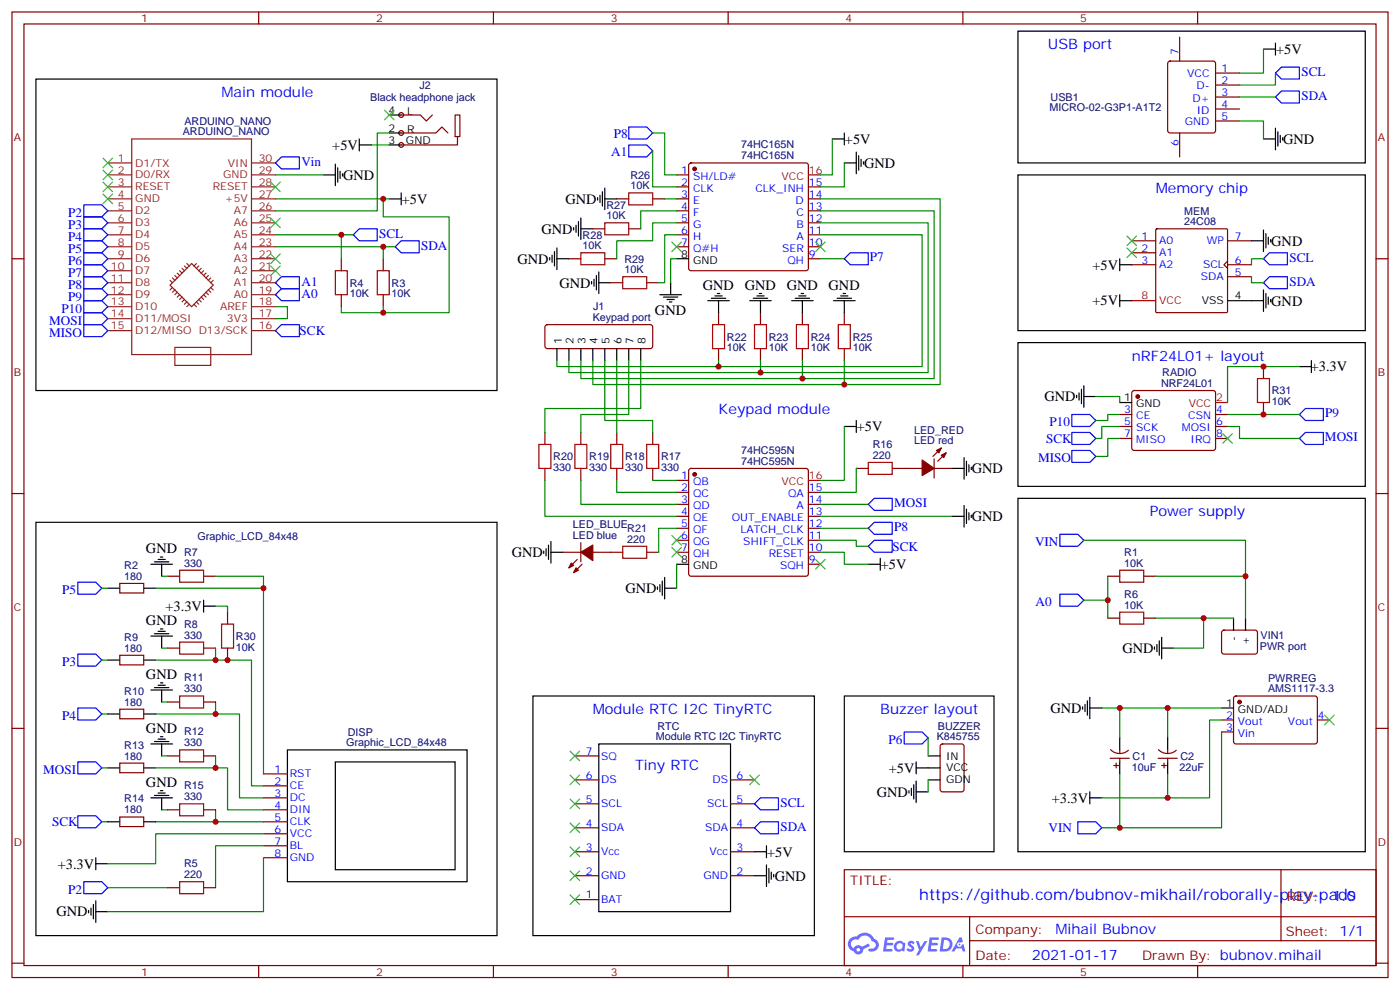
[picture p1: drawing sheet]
<svg xmlns="http://www.w3.org/2000/svg" width="412mm" height="292mm" viewBox="0 0 412 292" stroke-linecap="round" stroke-linejoin="round" font-family="sans-serif">
<g fill="none" stroke="#870000" stroke-width=".35">
<path d="M3.5 3.5h405.4v284.4h-405.4zM7.1 7.1h398.2v277.2h-398.2zM76.2 3.5v3.6M145.3 3.5v3.6M214.5 3.5v3.6M283.6 3.5v3.6M352.8 3.5v3.6M3.5 76.2h3.6M405.3 76.2h3.6M3.5 145.3h3.6M405.3 145.3h3.6M3.5 214.5h3.6"/>
<path d="M405.3 214.5h3.6M248.7 256.1h156.6v28.2h-156.6zM377.3 256.1v20.9M248.7 270h156.5M285.6 277h119.6M285.6 270v14.1M3.5 283.6h3.6M76.2 284.3v3.6M145.3 284.3v3.6M214.5 284.3v3.6M283.6 284.3v3.6M352.8 284.3v3.6"/>
<path d="M405.3 283.6h3.6"/>
</g>
<g fill="#5487ff">
<path d="M267.7 277.3a1.22 1.22 0 0 1 1.7 .3l-.4 .5a.47 .47 0 0 0-.3-.4 .47 .47 0 0 0-.5 .2l.1 .3a1.14 1.14 0 0 1 .8 1.7 1.14 1.14 0 0 1-1.9 0l-.2-.2 .5-.5 .7 .4a.29 .29 0 0 0 .3-.3 .29 .29 0 0 0-.2-.3 1.04 1.04 0 0 1-.6-1.7z"/>
<path d="M260.7 276h2.4l.3 .2-.2 .5-1.8 .1-.1 .8h1.5l.3 .4-.3 .4h-1.6l-.2 1.1h1.7l.2 .3-.2 .3-2.6 .1z"/>
<path d="M273.8 276h2.4l.3 .2-.1 .5-1.8 .1-.2 .8h1.6l.3 .4-.4 .4h-1.6l-.1 1.1h1.7l.2 .3-.2 .3-2.6 .1z"/>
<path d="M282.6 276.1h.7l.3 1.2-.6 .3a.69 .69 0 0 0-1 .3 .69 .69 0 0 0 .4 1 .69 .69 0 0 0 .9-.7l.5-.2 .6 2.2h-.8l-.2-.9h-1.8l-.5 .9h-.8z"/>
<path d="M269.8 277.1h.8l.6 1.8 1.1-1.8h.9l-2.6 4.2h-.8l.9-1.5z"/>
<path d="M277.4 276.1l-.6 4.1h1.3a2.11 2.11 0 0 0 2.5-2.1 2.11 2.11 0 0 0-2.5-2zM278.1 276.8a1.39 1.39 0 0 1 1.7 1.4 1.39 1.39 0 0 1-1.8 1.3h-.3z"/>
<path d="M263.7 277.7a1.54 1.54 0 0 0-.1 2.1 1.54 1.54 0 0 0 2.2 .2l.6 .2 .3-2.3-.2-.2-.4-.1a1.49 1.49 0 0 0-2.4 .1zM264 278.7a.94 .94 0 0 1 1.8 0 .94 .94 0 0 1-1.8 0z"/>
<path d="M250.4 276.4a2.18 2.18 0 0 0 1.1 3.7 1.44 1.44 0 0 0 1.6 1 1.44 1.44 0 0 0 1.2-1.5l2-1-.5-.8-1.9 1a1.47 1.47 0 0 0-2.4 .4 1.39 1.39 0 0 1-.7-1.9 1.39 1.39 0 0 1 2-.5 2.12 2.12 0 0 1 2.2-1.3 2.12 2.12 0 0 1 1.9 1.7 1.14 1.14 0 0 1 1.1 1.4 1.14 1.14 0 0 1-1.7 .8 .43 .43 0 0 0-.5 .3 .43 .43 0 0 0 .4 .5 1.98 1.98 0 0 0 2.5-1.2 1.98 1.98 0 0 0-1.2-2.5 3.1 3.1 0 0 0-5.3-.7l-.9 .1zM252.3 279.7a.55 .55 0 0 1 1.1 0 .55 .55 0 0 1-1.1 0z"/>
<circle cx="282.6" cy="278.1" r=".26"/>
</g>
<g fill="none" stroke="#8c2424" stroke-width=".35">
<path d="M31.7 58.6h7.1M31.7 55h7.1M31.7 51.5h7.1M31.7 48h7.1M38.8 40.9h35.3v63.5h-35.3zM74.1 58.6h7M74.1 55h7M74.1 51.5h7M74.1 48h7M31.7 79.7h7.1M31.7 76.2h7.1M31.7 72.7h7.1"/>
<path d="M31.7 69.1h7.1M31.7 65.6h7.1M31.7 62.1h7.1M52.9 79.7l.7 .7M53.6 79l.7 .7M54.3 78.3l.7 .7M55 77.6l.7 .7M57.9 77.6l-.8 .7M58.6 78.3l-.7 .7M59.3 79l-.7 .7M60 79.7l-.7 .7M74.1 79.7h7"/>
<path d="M74.1 76.2h7M74.1 72.7h7M74.1 69.1h7M74.1 65.6h7M74.1 62.1h7M31.7 93.8h7.1M31.7 90.3h7.1M31.7 86.8h7.1M31.7 83.3h7.1M31.7 97.4h7.1M50.1 84l6.3-6.4 6.4 6.4-6.4 6.3zM50.1 82.5l.7 .8"/>
<path d="M50.8 81.8l.7 .7M50.8 84.7l-.7 .7M51.5 85.4l-.7 .7M51.5 81.1l.7 .7M52.2 80.4l.7 .7M52.2 86.1l-.7 .7M52.9 86.8l-.7 .7M53.6 87.5l-.7 .7M54.3 88.2l-.7 .7M55 88.9l-.7 .7M55.7 89.6l-.7 .7M57.1 89.6l.8 .7"/>
<path d="M57.9 88.9l.7 .7M58.6 88.2l.7 .7M59.3 87.5l.7 .7M60 86.8l.7 .7M60.7 86.1l.7 .7M60.7 80.4l-.7 .7M61.4 85.4l.7 .7M61.4 81.1l-.7 .7M62.1 84.7l.7 .7M62.1 81.8l-.7 .7M62.8 82.5l-.7 .8M74.1 93.8h7"/>
<path d="M74.1 90.3h7M74.1 86.8h7M74.1 83.3h7M74.1 97.4h7M51.5 102.3h10.6v5.3h-10.6z"/>
</g>
<g fill="none" stroke="#870000" stroke-width=".35">
<path d="M344.2 18.2l.5-.2h12.7l.6 .4 .1 20.1-.5 .6-12.9 .1-.7-.5v-20zM347.5 10.9v7.1M347.5 39.2v7M358.1 35.6h7M358.1 21.5h7M358.1 25h7M358.1 28.6h7M358.1 32.1h7M181.7 58.6h3.5M192.3 58.6h3.5M199.3 51.5h3.5M199.3 55h3.5"/>
<path d="M199.3 58.6h3.5M203.1 48.2l.5-.2h33.8l.5 .2 .2 .5v30.3l-.2 .5-.5 .2h-33.8l-.5-.2-.3-.5v-30.3zM238.1 55h3.6M238.1 58.6h3.6M100.5 76.2v3.5M112.9 76.2v3.5M167.6 76.2h3.5M174.6 67.4h3.6M178.2 76.2h3.5M185.2 67.4h3.5M199.3 62.1h3.5M199.3 65.6h3.5"/>
<path d="M199.3 69.1h3.5M199.3 72.7h3.5M238.1 62.1h3.6M238.1 65.6h3.6M238.1 69.1h3.6M238.1 72.7h3.6M238.1 76.2h3.6M333.4 70.9h7M333.4 78h7M333.4 74.4h7M340.5 67.6l.3-.2h20.4l.3 .2 .1 24.1-.2 .3-20.6 .1-.3-.2zM361.6 76.9l-1.1 1.1 1.1 1"/>
<path d="M361.6 70.9h7.1M361.6 78h7.1M100.5 86.8v3.5M112.9 86.8v3.5M160.7 95.8l.5-.2h30.4l.5 .2 .2 .5v5.7l-.3 .5-.4 .2h-30.4l-.5-.3-.2-.4v-5.7zM179.9 83.3h3.5M190.5 83.3h3.5M211.7 92.1v3.5M224 92.1v3.5M236.4 92.1v3.5M248.7 92.1v3.5M361.6 81.5h7.1"/>
<path d="M211.7 102.7v3.5M224 102.7v3.5M236.4 102.7v3.5M248.7 102.7v3.5M333.6 115.2l.5-.2h23.3l.5 .2 .2 .5-.1 16.5-.6 .4h-23.6l-.4-.7v-16.2zM372.2 107.9v3.6M372.2 118.5v3.6M160.5 127.4v3.5M160.5 137.9v3.6M171.1 127.4v3.5M171.1 137.9v3.6M181.7 127.4v3.5"/>
<path d="M181.7 137.9v3.6M192.3 127.4v3.5M192.3 137.9v3.6M203.1 138.1l.5-.2h33.8l.5 .2 .2 .5v30.4l-.2 .5-.5 .2h-33.8l-.5-.2-.3-.5v-30.4zM252.2 137.9h3.6M262.8 137.9h8.8M275.2 137.9h5.3M275.2 135.1v5.7M277.3 131.9l-2.5 2.5M278.7 133.4l-2.5 2.4M329.8 129.1h3.6M329.8 122.1h3.6"/>
<path d="M329.8 125.6h3.6M358.1 129.1h3.5M358.1 122.1h3.5M358.1 125.6h3.5M171.1 159.8v5.7M199.3 141.5h3.5M199.3 145h3.5M199.3 148.5h3.5M199.3 152h3.5M199.3 155.6h3.5M199.3 159.1h3.5M238.1 145h3.6"/>
<path d="M238.1 148.5h3.6M238.1 152h3.6M238.1 155.6h3.6M238.1 159.1h3.6M35.3 171.8h7v2.8h-7zM49.4 169.7h3.5M60 169.7h3.5M165.8 162.6h5.3M170 164.7l-2.4 2.5M171.4 166.2l-2.4 2.4M174.6 162.6h8.8M190.5 162.6h3.5"/>
<path d="M199.3 162.6h3.5M238.1 162.6h3.6M238.1 166.2h3.6M326.3 169.7h3.5M336.9 169.7h3.5M35.3 193h7v2.8h-7zM49.4 190.9h3.5M60 190.9h3.5M67 180.3v3.5M67 190.9v3.5M326.3 182h3.5M336.9 182h3.5"/>
<path d="M360.1 185.8l.4-.2h9.5l.4 .7v5.9l-.7 .4h-9.4l-.5-.7v-5.6zM35.3 208.8h7v2.9h-7zM49.4 206.7h3.5M60 206.7h3.5M277.2 219.3l.4-.2h5.7l.6 .4 .1 13-.5 .6-5.9 .1-.6-.5-.1-12.9zM359.8 212h3.6M359.8 215.5h3.6M363.6 205.2l.5-.2h23.5l.5 .7-.1 12.9-.7 .5-23.5-.1-.4-.6v-12.7zM388.1 212h3.5M35.3 224.7h7v2.8h-7zM49.4 222.6h3.5M49.4 238.5h3.5"/>
<path d="M60 222.6h3.5M60 238.5h3.5M77.6 227.9h7.1M77.6 231.4h7.1M77.6 235h7.1M77.6 238.5h7.1M169.3 222.6h7.1M169.3 236.7h7.1M169.3 229.7h7.1M215.2 236.7h7M215.2 229.7h7M327 223.3h5.7"/>
<path d="M327.1 220.8a3.8 3.8 0 0 0 5.3 .1M328.1 225.4h1.4M328.8 224.7v1.4M329.8 220.8v1.1M329.8 223.3v1.1M341.1 223.3h5.7M341.3 220.8a3.8 3.8 0 0 0 5.2 .1M342.2 225.4h1.4M342.9 224.7v1.4M344 220.8v1.1M344 223.3v1.1M35.3 240.6h7v2.8h-7z"/>
<path d="M77.6 242h7.1M77.6 245.5h7.1M77.6 249.1h7.1M77.6 252.6h7.1M169.3 257.9h7.1M169.3 243.8h7.1M169.3 250.8h7.1M215.2 257.9h7M215.2 243.8h7M215.2 250.8h7M49.4 261.4h3.5M60 261.4h3.5"/>
<path d="M169.3 264.9h7.1"/>
</g>
<g fill="none" stroke="#000" stroke-width=".35">
<path d="M299.9 9.2h102.3v38.8h-102.3zM372.2 14.5h3.5M375.7 12.7v3.5M10.6 23.3h135.8v91.7h-135.8zM248.7 39.2v3.5M375.7 37.7v6.4M376.4 38.8v4.2M377.1 39.9v2.1M95.2 51.5h3.6M98.8 48.3v6.4M99.5 49.4v4.2M100.2 50.4v2.2"/>
<path d="M100.9 51.2v.7M114.7 58.6h3.5M118.2 56.8v3.5M176 58.2v.7M176.7 57.5v2.1M177.4 56.4v4.3M178.2 58.6h3.5M178.2 55.4v6.3M245.2 40.9h3.5M248.7 48h3.5M252.2 44.8v6.4M252.9 45.9v4.2"/>
<path d="M253.6 46.9v2.1M254.4 47.6v.7M299.9 51.5h102.3v45.9h-102.3zM372.2 40.9h3.5M377.8 40.6v.7M161.9 75.8v.8M162.6 75.1v2.2M163.3 74.1v4.2M164 73v6.4M164 76.2h3.6M169 67v.7M169.7 66.3v2.1"/>
<path d="M170.4 65.3v4.2M171.1 64.2v6.4M171.1 67.4h3.5M199.3 76.2h3.5M329.8 76.2v3.5M329.8 78h3.6M368.7 70.9h3.5M372.2 67.7v6.4M372.9 68.8v4.2M373.6 69.8v2.2M374.3 70.6v.7M174.3 82.9v.7"/>
<path d="M175 82.2v2.1M175.7 81.1v4.3M176.4 83.3h3.5M176.4 80.1v6.3M194.4 86.8h6.3M195.4 87.5h4.3M196.5 88.2h2.1M197.2 88.9h.7M197.6 83.3v3.5M208.5 88.5h6.3M209.5 87.8h4.3M210.6 87.1h2.1"/>
<path d="M211.3 86.4h.7M211.7 88.5v3.6M220.8 88.5h6.4M221.9 87.8h4.2M223 87.1h2.1M223.7 86.4h.7M224 88.5v3.6M233.2 88.5h6.3M234.2 87.8h4.3M235.3 87.1h2.1M236 86.4h.7M236.4 88.5v3.6"/>
<path d="M245.5 88.5h6.4M246.6 87.8h4.2M247.6 87.1h2.2M248.4 86.4h.7M248.7 88.5v3.6M329.8 88.5h3.6M329.8 86.8v3.5M361.6 88.5h10.6M372.2 85.4v6.3M372.9 86.4v4.3M373.6 87.5v2.1M374.3 88.2v.7"/>
<path d="M164 102.7v3.5M167.6 102.7v3.5M171.1 102.7v3.5M174.6 102.7v3.5M178.2 102.7v3.5M181.7 102.7v3.5M185.2 102.7v3.5M188.7 102.7v3.5M299.9 100.9h102.3v42.3h-102.3zM317.1 116.4v.7M317.9 115.7v2.1M318.6 114.7v4.2"/>
<path d="M319.3 116.8h3.5M319.3 113.6v6.3M329.8 118.5h3.6M382.8 107.9h3.5M386.3 106.2v3.5M248.7 125.6h3.5M252.2 123.8v3.6M280.5 137.9h3.5M284 134.8v6.3M284.7 135.8v4.3M285.4 136.9v2.1M286.1 137.6v.7"/>
<path d="M10.6 153.8h135.8v121.7h-135.8zM162.3 159.5v6.3M280.5 152h3.5M284 148.9v6.3M284.7 149.9v4.3M285.4 151v2.1M286.1 151.7v.7M299.9 146.8h102.3v104h-102.3zM31.7 173.2h3.6M42.3 173.2h3.6M44.4 166.2h6.4M45.5 165.5h4.2"/>
<path d="M46.6 164.7h2.1M47.3 164h.7M47.6 166.2v3.5M60 178.5h3.5M60 176.7v3.6M160.2 162.3v.7M160.9 161.6v2.1M161.6 160.5v4.2M162.3 162.6h3.5M193.7 172.9v.7M194.4 172.2v2.1M195.1 171.1v4.2"/>
<path d="M195.8 173.2h3.5M195.8 170v6.4M199.3 166.2h3.5M255.8 166.2h3.5M259.3 164.4v3.5M31.7 194.4h3.6M42.3 194.4h3.6M44.4 187.3h6.4M45.5 186.6h4.2M46.6 185.9h2.1M47.3 185.2h.7M47.6 187.3v3.6"/>
<path d="M340.1 190.5v.7M340.8 189.8v2.1M341.5 188.7v4.3M342.2 190.9h3.5M342.2 187.7v6.3M363.4 182v3.6M366.9 182v3.6M31.7 210.3h3.6M42.3 210.3h3.6M44.4 203.2h6.4M44.4 219.1h6.4M45.5 202.5h4.2"/>
<path d="M45.5 218.4h4.2M46.6 201.8h2.1M46.6 217.7h2.1M47.3 201.1h.7M47.3 217h.7M47.6 203.2v3.5M47.6 219.1v3.5M157 205h82.9v70.5h-82.9zM176.4 219.1h38.8v49.4h-38.8zM248.7 205h44.1v45.8h-44.1zM318.9 208.1v.7M319.6 207.4v2.2"/>
<path d="M320.3 206.4v4.2M321 208.5h3.6M321 205.3v6.4M329.8 217.3v3.5M344 217.3v3.5M359.8 208.5h3.6M31.7 226.1h3.6M42.3 226.1h3.6M44.4 235h6.4M45.5 234.2h4.2M46.6 233.5h2.1M47.3 232.8h.7"/>
<path d="M47.6 235v3.5M84.7 220.8h52.9v38.8h-52.9zM98.8 224.4h35.3v31.7h-35.3zM267.8 232.8v.7M268.5 232.1v2.1M269.2 231.1v4.2M269.9 226.1h7M269.9 233.2h3.5M269.9 224.4v3.5M269.9 230v6.4M273.4 229.7h3.5M273.4 222.6h3.5"/>
<path d="M321 233.2v3.5M321 235h3.6M329.8 224.4v3.5M344 224.4v3.5M28.2 252.6v3.5M28.2 254.4h3.5M31.7 242h3.6M42.3 242h3.6M222.2 257.9h3.6M222.2 250.8h3.6M225.8 249.1v3.5M225.8 254.7v6.4"/>
<path d="M226.5 255.8v4.2M227.2 256.8v2.1M227.9 257.5v.7M26.1 268.1v.7M26.8 267.4v2.1M27.5 266.3v4.3M28.2 268.5h3.5M28.2 265.3v6.3"/>
</g>
<g fill="none" stroke="#008700" stroke-width=".35">
<path d="M372.2 14.5v7h-7.1M192.3 39.2h3.5v12.3h3.5M365.1 35.6h7.1v5.3M365.1 28.6h10.6M375.7 21.5v3.5h-10.6M81.1 58.6h33.6M81.1 51.5h14.1M112.9 58.6v5.3h19.4v28.2h-31.8v-1.8M192.3 44.4v10.6h7M195.8 58.6h3.5M241.7 58.6h35.2v54.6h-102.3v-7M245.2 40.9v10.6h-3.5"/>
<path d="M248.7 48v7h-7M81.1 72.7h35.3M81.1 69.1h23M100.5 69.1v7.1M112.9 72.7v3.5M199.3 76.2h-1.7v7.1M199.3 62.1h-10.6v5.3M199.3 65.6h-7v5.3h-10.6v5.3M199.3 69.1h-3.5v14.2h-1.8M241.7 69.1h29.9v38.8h-107.6v-1.7M241.7 65.6h31.7v44.1h-105.8v-3.5M241.7 62.1h33.5v49.4h-104.1v-5.3"/>
<path d="M241.7 76.2h7M372.2 76.2h-3.5v1.8M81.1 90.3h3.6v3.5h-3.6M112.9 90.3v1.8M368.7 81.5v1.8h3.5M178.2 106.2v17.6h14.1v3.6M181.7 106.2v21.2M185.2 106.2v15.9h-14.1v5.3M188.7 106.2v14.1h-28.2v7.1M211.7 106.2v1.7M224 106.2v3.5M236.4 106.2v5.3"/>
<path d="M248.7 106.2v7M322.8 116.8h7v1.7M382.8 107.9h-21.2v10.6M248.7 125.6v15.9h-7M252.2 137.9v7.1h-10.5M329.8 122.1h-3.5v1.7h-3.5M329.8 125.6h-5.2v3.5h-1.8M329.8 129.1h-3.5v5.3h-3.5M361.6 125.6h3.5v3.5h17.7M361.6 122.1h21.2M160.5 141.5v10.5h38.8M171.1 141.5v7h28.2"/>
<path d="M181.7 141.5v3.5h17.6M192.3 141.5h7M199.3 155.6h-5.3v7M241.7 159.1h10.5v1.8h3.6M241.7 148.5h14.1M241.7 152h38.8M241.7 155.6h14.1M319.3 159.1h47.6v10.6M30 173.2h1.7M45.9 173.2h31.7M47.6 169.7h1.8M63.5 169.7h14.1v58.2"/>
<path d="M63.5 178.5h3.5v1.8M199.3 166.2v7M241.7 162.6h7v3.6h7.1M319.3 176.7h7M326.3 169.7v12.3M340.4 169.7h26.5v12.3M30 194.4h1.7M47.6 190.9h1.8M63.5 190.9v3.5h-17.6M63.5 194.4h10.6v37h3.5M340.4 182h14.1v8.9h-8.8M354.5 182h8.9"/>
<path d="M30 210.3h1.7M47.6 206.7h1.8M63.5 206.7v3.6h-17.6M63.5 210.3h7.1v24.7h7M273.4 217.3v5.3M324.6 208.5h5.2M344 208.5v8.8M359.8 208.5h-30v8.8M359.8 215.5v28.3h-35.2M359.8 212h-3.5v23h-31.7M30 226.1h1.7M47.6 222.6h1.8"/>
<path d="M47.6 238.5h1.8M63.5 222.6v3.5h-17.6M63.5 226.1h3.5v12.4h10.6M63.5 238.5v3.5h-17.6M273.4 229.7v3.5M329.8 227.9v15.9M344 227.9v7.1M30 242h1.7M63.5 242h14.1M77.6 252.6v15.9h-45.9M77.6 249.1h-14.1v12.3M77.6 245.5h-31.7v8.9h-14.2"/>
<path d="M31.7 261.4h17.7"/>
</g>
<g fill="none" stroke="#00f" stroke-width=".35">
<path d="M377.5 19.8h5.3v3.5h-5.3l-1.8-1.8zM185.2 37.4h5.3l1.8 1.8-1.8 1.7h-5.3zM377.5 26.8h5.3v3.5h-5.3l-1.8-1.7zM81.1 48l1.8-1.8h5.3v3.5h-5.3zM185.2 42.7h5.3l1.8 1.7-1.8 1.8h-5.3zM24.7 74.4h5.3l1.7 1.8-1.7 1.8h-5.3zM24.7 78h5.3l1.7 1.7-1.7 1.8h-5.3zM24.7 70.9h5.3l1.7 1.8-1.7 1.7h-5.3zM24.7 67.4h5.3l1.7 1.7-1.7 1.8h-5.3zM24.7 63.9h5.3l1.7 1.7-1.7 1.8h-5.3zM24.7 60.3h5.3l1.7 1.8-1.7 1.8h-5.3zM104.1 69.1l1.7-1.7h5.3v3.5h-5.3z"/>
<path d="M116.4 72.7l1.8-1.8h5.3v3.5h-5.3zM248.7 76.2l1.8-1.8h5.3v3.6h-5.3zM373.9 74.4h5.3v3.6h-5.3l-1.7-1.8zM24.7 88.5h5.3l1.7 1.8-1.7 1.8h-5.3zM24.7 85h5.3l1.7 1.8-1.7 1.7h-5.3zM24.7 81.5h5.3l1.7 1.8-1.7 1.7h-5.3zM24.7 92.1h5.3l1.7 1.7-1.7 1.8h-5.3zM24.7 95.6h5.3l1.7 1.8-1.7 1.7h-5.3zM81.1 86.8l1.8-1.8h5.3v3.5h-5.3zM81.1 83.3l1.8-1.8h5.3v3.5h-5.3zM81.1 97.4l1.8-1.8h5.3v3.5h-5.3zM373.9 81.5h5.3v3.5h-5.3l-1.7-1.7z"/>
<path d="M315.7 122.1h5.3l1.8 1.7-1.8 1.8h-5.3zM315.7 127.4h5.3l1.8 1.7-1.8 1.8h-5.3zM315.7 132.6h5.3l1.8 1.8-1.8 1.8h-5.3zM384.5 120.3h5.3v3.5h-5.3l-1.7-1.7zM384.5 127.4h5.3v3.5h-5.3l-1.7-1.8zM255.8 148.5l1.7-1.7h5.3v3.5h-5.3zM255.8 155.6l1.7-1.8h5.3v3.5h-5.3zM312.2 157.3h5.3l1.8 1.8-1.8 1.8h-5.3zM22.9 171.5h5.3l1.8 1.7-1.8 1.8h-5.3zM255.8 160.9l1.7-1.8h5.3v3.5h-5.3zM312.2 175h5.3l1.8 1.7-1.8 1.8h-5.3zM22.9 192.6h5.3l1.8 1.8-1.8 1.7h-5.3z"/>
<path d="M22.9 208.5h5.3l1.8 1.8-1.8 1.7h-5.3zM266.3 215.5h5.3l1.8 1.8-1.8 1.8h-5.3zM22.9 224.4h5.3l1.8 1.7-1.8 1.8h-5.3zM222.2 236.7l1.8-1.7h5.3v3.5h-5.3zM22.9 240.2h5.3l1.8 1.8-1.8 1.8h-5.3zM24.7 259.6h5.3l1.7 1.8-1.7 1.8h-5.3zM222.2 243.8l1.8-1.8h5.3v3.5h-5.3zM317.5 242h5.3l1.8 1.8-1.8 1.7h-5.3z"/>
</g>
<g fill="#870000" stroke="#870000" stroke-width=".35">
<path d="M277.3 134.1l1.4-.7-.7 1.4z"/>
<path d="M275.9 132.6l1.4-.7-.7 1.5z"/>
<path d="M271.6 135.5l3.6 2.4-3.6 2.2z"/>
<path d="M168.3 165.8l.7 .7-1.4 .7z"/>
<path d="M169.7 167.2l.7 .7-1.4 .7z"/>
<path d="M171.1 162.6l3.5-2.1v4.6z"/>
<circle cx="335.1" cy="116.8" r=".53"/>
<circle cx="365.1" cy="206.7" r=".53"/>
<circle cx="204.6" cy="139.7" r=".53"/>
<circle cx="204.6" cy="49.7" r=".53"/>
</g>
<path d="M238.1 51.5h3.6M333.4 88.5h7M358.1 118.5h3.5M238.1 141.5h3.6" fill="none" stroke="#f00" stroke-width=".35"/>
<g fill="none" stroke="#3c3" stroke-width=".35">
<path d="M30.3 57.1l2.9 2.9M30.3 53.6l2.9 2.8M30.3 50.1l2.9 2.8M30.3 46.6l2.9 2.8M33.2 57.1l-2.9 2.9M33.2 53.6l-2.9 2.8M33.2 50.1l-2.9 2.8M33.2 46.6l-2.9 2.8M79.7 53.6l2.8 2.8M82.5 53.6l-2.8 2.8M79.7 74.8l2.8 2.8M79.7 78.3l2.8 2.8"/>
<path d="M79.7 64.2l2.8 2.8M82.5 74.8l-2.8 2.8M82.5 78.3l-2.8 2.8M82.5 64.2l-2.8 2.8M197.9 71.3l2.8 2.8M200.7 71.3l-2.8 2.8M240.2 71.3l2.9 2.8M243.1 71.3l-2.9 2.8M332 69.5l2.8 2.8M332 73l2.8 2.8M334.8 69.5l-2.8 2.8M334.8 73l-2.8 2.8"/>
<path d="M360.2 127.7l2.8 2.8M363 127.7l-2.8 2.8M197.9 157.7l2.8 2.8M200.7 157.7l-2.8 2.8M197.9 161.2l2.8 2.8M200.7 161.2l-2.8 2.8M240.2 164.7l2.9 2.9M243.1 164.7l-2.9 2.9M390.2 210.6l2.8 2.8M393 210.6l-2.8 2.8M167.9 221.2l2.8 2.8M167.9 228.2l2.8 2.9"/>
<path d="M167.9 235.3l2.8 2.8M170.7 221.2l-2.8 2.8M170.7 228.2l-2.8 2.9M170.7 235.3l-2.8 2.8M220.8 228.2l2.9 2.9M223.7 228.2l-2.9 2.9M167.9 242.4l2.8 2.8M167.9 249.4l2.8 2.8M167.9 256.5l2.8 2.8M170.7 242.4l-2.8 2.8M170.7 249.4l-2.8 2.8M170.7 256.5l-2.8 2.8"/>
<path d="M167.9 263.5l2.8 2.8M170.7 263.5l-2.8 2.8"/>
</g>
<g fill="none" stroke="#a10000" stroke-width=".35">
<path d="M185.2 56.8h7.1v3.5h-7.1zM98.8 79.7h3.5v7.1h-3.5zM111.1 79.7h3.6v7.1h-3.6zM171.1 74.4h7.1v3.6h-7.1zM178.2 65.6h7v3.5h-7zM183.4 81.5h7.1v3.5h-7.1zM209.9 95.6h3.5v7.1h-3.5zM222.2 95.6h3.6v7.1h-3.6zM234.6 95.6h3.5v7.1h-3.5zM246.9 95.6h3.6v7.1h-3.6zM370.4 111.5h3.5v7h-3.5zM158.7 130.9h3.6v7h-3.6z"/>
<path d="M169.3 130.9h3.6v7h-3.6zM179.9 130.9h3.5v7h-3.5zM190.5 130.9h3.5v7h-3.5zM255.8 136.2h7v3.5h-7zM52.9 167.9h7.1v3.6h-7.1zM183.4 160.9h7.1v3.5h-7.1zM329.8 167.9h7.1v3.6h-7.1zM52.9 189.1h7.1v3.5h-7.1zM65.3 183.8h3.5v7.1h-3.5zM329.8 180.3h7.1v3.5h-7.1zM52.9 205h7.1v3.5h-7.1zM52.9 220.8h7.1v3.6h-7.1z"/>
<path d="M52.9 236.7h7.1v3.5h-7.1zM52.9 259.6h7.1v3.6h-7.1z"/>
</g>
<g fill="#f0f0f0" stroke="#870000" stroke-width=".35">
<circle cx="118.2" cy="42.7" r=".71"/>
<circle cx="118.2" cy="39.2" r=".71"/>
<circle cx="118.2" cy="33.9" r=".71"/>
</g>
<path d="M114.7 33.9h3.5M114.7 39.2h3.5M105.8 42.7h3.6M105.8 40.9v3.5M114.7 42.7h3.5" fill="none" stroke="#000" stroke-width=".35"/>
<path d="M118.2 33.9h5.6l1.8 1.7 1.8-1.7M118.2 39.2h10.2l1.8-1.8 1.7 1.8M134.8 40.2h-.7v-6.3h1.4v6.3h-.7v2.5h-16.6" fill="none" stroke="#870000" stroke-width=".35"/>
<path d="M114.7 39.2h-3.6v22.9h-30M109.4 42.7h5.3" fill="none" stroke="#008700" stroke-width=".35"/>
<path d="M113.2 32.5l2.9 2.8M116.1 32.5l-2.9 2.8" fill="none" stroke="#3c3" stroke-width=".35"/>
<g fill="#c00">
<circle cx="329.8" cy="243.8" r=".88"/>
<circle cx="344" cy="208.5" r=".88"/>
<circle cx="112.9" cy="58.6" r=".88"/>
<circle cx="100.5" cy="69.1" r=".88"/>
<circle cx="112.9" cy="72.7" r=".88"/>
<circle cx="112.9" cy="92.1" r=".88"/>
<circle cx="77.6" cy="173.2" r=".88"/>
<circle cx="63.5" cy="242" r=".88"/>
<circle cx="63.5" cy="194.4" r=".88"/>
<circle cx="63.5" cy="210.3" r=".88"/>
<circle cx="63.5" cy="226.1" r=".88"/>
<circle cx="211.7" cy="107.9" r=".88"/>
<circle cx="224" cy="109.7" r=".88"/>
<circle cx="236.4" cy="111.5" r=".88"/>
<circle cx="248.7" cy="113.2" r=".88"/>
<circle cx="344" cy="234.9" r=".88"/>
<circle cx="329.8" cy="208.5" r=".88"/>
<circle cx="354.5" cy="182" r=".88"/>
<circle cx="366.9" cy="169.7" r=".88"/>
<circle cx="326.3" cy="176.7" r=".88"/>
<circle cx="67" cy="194.4" r=".88"/>
<circle cx="372.2" cy="122.1" r=".88"/>
<circle cx="372.2" cy="107.9" r=".88"/>
</g>
<text font-size="4.6" fill="#00f" x="270.8" y="265.1">https://github.com/bubnov-mikhail/roborally-play-pads</text>
<g font-size="4.2" fill="#00f">
<text x="308.7" y="14.5">USB port</text>
<text x="65.3" y="28.6">Main module</text>
<text x="340.4" y="56.8">Memory chip</text>
<text x="333.4" y="106.2">nRF24L01+ layout</text>
<text x="211.7" y="122.1">Keypad module</text>
<text x="338.7" y="152">Power supply</text>
<text x="174.6" y="210.3">Module RTC I2C TinyRTC</text>
<text x="259.3" y="210.3">Buzzer layout</text>
<text x="187.1" y="226.9">Tiny RTC</text>
<text x="392.5" y="265.4">1.0</text>
<text x="310.9" y="274.9">Mihail Bubnov</text>
<text x="304" y="282.7">2021-01-17</text>
</g>
<g font-size="4.2">
<text x="375.9" y="15.9">+5V</text>
<text x="97.9" y="44.1">+5V</text>
<text x="248.9" y="42.3">+5V</text>
<text x="378" y="42.4">GND</text>
<text x="101.1" y="52.9">GND</text>
<text x="254.5" y="49.4">GND</text>
<text x="166.6" y="60">GND</text>
<text x="118.4" y="60">+5V</text>
<text x="159.5" y="68.8">GND</text>
<text x="152.5" y="77.6">GND</text>
<text x="374.5" y="72.3">GND</text>
<text x="321.8" y="79.4">+5V</text>
<text x="164.8" y="84.7">GND</text>
<text x="207" y="85.3">GND</text>
<text x="219.4" y="85.3">GND</text>
<text x="231.7" y="85.3">GND</text>
<text x="244.1" y="85.3">GND</text>
<text x="321.8" y="90">+5V</text>
<text x="374.5" y="90">GND</text>
<text x="192.9" y="92.9">GND</text>
<text x="386.1" y="109.4">+3.3V</text>
<text x="307.7" y="118.2">GND</text>
<text x="252.4" y="127">+5V</text>
<text x="286.3" y="139.4">GND</text>
<text x="286.3" y="153.5">GND</text>
<text x="43" y="163">GND</text>
<text x="150.7" y="164.1">GND</text>
<text x="259.5" y="167.6">+5V</text>
<text x="48.8" y="179.9">+3.3V</text>
<text x="184.2" y="174.6">GND</text>
<text x="43" y="184.1">GND</text>
<text x="330.6" y="192.3">GND</text>
<text x="43" y="200">GND</text>
<text x="309.4" y="209.9">GND</text>
<text x="43" y="215.9">GND</text>
<text x="261.8" y="227.5">+5V</text>
<text x="43" y="231.7">GND</text>
<text x="258.3" y="234.6">GND</text>
<text x="309.8" y="236.4">+3.3V</text>
<text x="17" y="255.8">+3.3V</text>
<text x="226" y="252.2">+5V</text>
<text x="228.2" y="259.3">GND</text>
<text x="16.6" y="269.9">GND</text>
</g>
<g font-size="3.9" fill="#00f">
<text x="383.3" y="22.4">SCL</text>
<text x="383.3" y="29.4">SDA</text>
<text x="180.8" y="40.8">P8</text>
<text x="180.1" y="46.1">A1</text>
<text x="88.8" y="48.8">Vin</text>
<text x="20.1" y="63.9">P2</text>
<text x="20.1" y="70.9">P4</text>
<text x="20.1" y="67.4">P3</text>
<text x="111.7" y="70">SCL</text>
<text x="20.1" y="78">P6</text>
<text x="20.1" y="74.4">P5</text>
<text x="124.1" y="73.5">SDA</text>
<text x="256.2" y="76.9">P7</text>
<text x="379.8" y="77.1">SCL</text>
<text x="20.1" y="81.5">P7</text>
<text x="20.1" y="88.5">P9</text>
<text x="20.1" y="85">P8</text>
<text x="88.9" y="87.6">A0</text>
<text x="88.9" y="84.1">A1</text>
<text x="379.8" y="84.1">SDA</text>
<text x="14.5" y="95.6">MOSI</text>
<text x="18.2" y="92.1">P10</text>
<text x="14.5" y="99.1">MISO</text>
<text x="88.3" y="98.7">SCK</text>
<text x="309.2" y="125.6">P10</text>
<text x="390.3" y="122.8">P9</text>
<text x="308.2" y="130.4">SCK</text>
<text x="390.3" y="129.9">MOSI</text>
<text x="305.8" y="136.2">MISO</text>
<text x="263.4" y="149.4">MOSI</text>
<text x="263.4" y="156.4">P8</text>
<text x="304.9" y="160.9">VIN</text>
<text x="262.9" y="162.2">SCK</text>
<text x="18.3" y="175">P5</text>
<text x="305.1" y="178.4">A0</text>
<text x="18.3" y="196.1">P3</text>
<text x="18.3" y="212">P4</text>
<text x="261.7" y="219.1">P6</text>
<text x="12.7" y="227.9">MOSI</text>
<text x="229.9" y="237.6">SCL</text>
<text x="15.4" y="243.2">SCK</text>
<text x="229.9" y="244.6">SDA</text>
<text x="308.9" y="245">VIN</text>
<text x="20.1" y="263.2">P2</text>
</g>
<g font-size="3.9" fill="#800">
<text x="250.5" y="260.7">TITLE:</text>
<text x="379.1" y="265.4">REV:</text>
<text x="287.4" y="274.9">Company:</text>
<text x="378.7" y="275.5">Sheet: 1/1</text>
<text x="287.4" y="282.6">Date:</text>
<text x="336.4" y="282.7">Drawn By: bubnov.mihail</text>
</g>
<g font-size="3.2" fill="#800">
<text x="41.6" y="6.5">1</text>
<text x="110.8" y="6.5">2</text>
<text x="179.9" y="6.5">3</text>
<text x="249.1" y="6.5">4</text>
<text x="318.2" y="6.5">5</text>
<text x="4.1" y="41.6">A</text>
<text x="405.9" y="41.6">A</text>
<text x="4.1" y="110.8">B</text>
<text x="405.9" y="110.8">B</text>
<text x="4.1" y="179.9">C</text>
<text x="405.9" y="179.9">C</text>
<text x="4.1" y="249.1">D</text>
<text x="405.9" y="249.1">D</text>
<text x="41.6" y="287.3">1</text>
<text x="110.8" y="287.3">2</text>
<text x="179.9" y="287.3">3</text>
<text x="249.1" y="287.3">4</text>
<text x="318.2" y="287.3">5</text>
</g>
<g font-size="3.2" fill="#00f">
<text x="347.1" y="16.2" transform="rotate(-90 347.1 16.2)">7</text>
<text x="349.7" y="22.6">VCC</text>
<text x="359.8" y="21.2">1</text>
<text x="351.3" y="30">D+</text>
<text x="352.4" y="26.1">D-</text>
<text x="359.8" y="24.7">2</text>
<text x="359.8" y="28.2">3</text>
<text x="352.5" y="33.5">ID</text>
<text x="359.8" y="35.3">5</text>
<text x="359.8" y="31.8">4</text>
<text x="349" y="36.7">GND</text>
<text x="347.1" y="42.9" transform="rotate(-90 347.1 42.9)">6</text>
<text x="200.7" y="51.2">1</text>
<text x="204.2" y="52.9">SH/LD#</text>
<text x="200.7" y="54.7">2</text>
<text x="200.7" y="58.2">3</text>
<text x="204.2" y="56.4">CLK</text>
<text x="204.2" y="60">E</text>
<text x="222.5" y="56.4">CLK_INH</text>
<text x="234.4" y="60">D</text>
<text x="238.3" y="58.2">14</text>
<text x="238.3" y="54.7">15</text>
<text x="200.7" y="61.7">4</text>
<text x="200.7" y="65.3">5</text>
<text x="204.2" y="63.5">F</text>
<text x="234.6" y="63.5">C</text>
<text x="238.3" y="65.3">12</text>
<text x="238.3" y="61.7">13</text>
<text x="200.7" y="68.8">6</text>
<text x="204.2" y="67">G</text>
<text x="204.2" y="70.6">H</text>
<text x="234.6" y="67">B</text>
<text x="234.7" y="70.6">A</text>
<text x="238.3" y="68.8">11</text>
<text x="336.3" y="70.6">1</text>
<text x="341.5" y="72">A0</text>
<text x="355.5" y="72">WP</text>
<text x="363.7" y="70.6">7</text>
<text x="200.7" y="72.3">7</text>
<text x="204.2" y="74.1">Q#H</text>
<text x="230.4" y="74.1">SER</text>
<text x="231.9" y="77.6">QH</text>
<text x="238.3" y="75.8">9</text>
<text x="238.3" y="72.3">10</text>
<text x="336.3" y="77.6">3</text>
<text x="336.3" y="74.1">2</text>
<text x="341.5" y="75.5">A1</text>
<text x="363.7" y="77.6">6</text>
<text x="341.5" y="79">A2</text>
<text x="353.8" y="82.5">SDA</text>
<text x="354.4" y="79">SCL</text>
<text x="363.7" y="81.1">5</text>
<text x="331.2" y="121.7">3</text>
<text x="331.2" y="125.2">5</text>
<text x="334.7" y="123.5">CE</text>
<text x="350" y="123.5">CSN</text>
<text x="358.2" y="125.2">6</text>
<text x="358.2" y="121.7">4</text>
<text x="331.2" y="128.8">7</text>
<text x="334.7" y="127">SCK</text>
<text x="334.7" y="130.5">MISO</text>
<text x="348.1" y="127">MOSI</text>
<text x="350.7" y="130.5">IRQ</text>
<text x="358.2" y="128.8">8</text>
<text x="200.7" y="141.1">1</text>
<text x="204.2" y="142.9">QB</text>
<text x="200.7" y="144.6">2</text>
<text x="200.7" y="148.2">3</text>
<text x="204.2" y="146.4">QC</text>
<text x="204.2" y="149.9">QD</text>
<text x="232.2" y="146.4">QA</text>
<text x="234.7" y="149.9">A</text>
<text x="238.3" y="148.2">14</text>
<text x="238.3" y="144.6">15</text>
<text x="200.7" y="151.7">4</text>
<text x="200.7" y="155.2">5</text>
<text x="204.2" y="153.5">QE</text>
<text x="215.5" y="153.5">OUT_ENABLE</text>
<text x="238.3" y="155.2">12</text>
<text x="238.3" y="151.7">13</text>
<text x="200.7" y="158.8">6</text>
<text x="204.2" y="157">QF</text>
<text x="204.2" y="160.5">QG</text>
<text x="218.1" y="157">LATCH_CLK</text>
<text x="219" y="160.5">SHIFT_CLK</text>
<text x="238.3" y="158.8">11</text>
<text x="200.7" y="162.3">7</text>
<text x="204.2" y="164">QH</text>
<text x="226.5" y="164">RESET</text>
<text x="229.8" y="167.6">SQH</text>
<text x="238.3" y="165.8">9</text>
<text x="238.3" y="162.3">10</text>
<text x="361.2" y="211.7">2</text>
<text x="361.2" y="215.2">3</text>
<text x="364.7" y="213.4">Vout</text>
<text x="379.4" y="213.4">Vout</text>
<text x="388.2" y="211.7">4</text>
<text x="364.7" y="217">Vin</text>
<text x="80.9" y="227.5">1</text>
<text x="172.6" y="222.3">7</text>
<text x="177.1" y="223.7">SQ</text>
<text x="80.9" y="231.1">2</text>
<text x="85.4" y="229">RST</text>
<text x="85.4" y="232.5">CE</text>
<text x="172.6" y="229.3">6</text>
<text x="177.1" y="230.7">DS</text>
<text x="209.9" y="230.7">DS</text>
<text x="217" y="229.3">6</text>
<text x="80.9" y="234.6">3</text>
<text x="80.9" y="238.1">4</text>
<text x="85.4" y="236">DC</text>
<text x="85.4" y="239.5">DIN</text>
<text x="172.6" y="236.4">5</text>
<text x="177.1" y="237.8">SCL</text>
<text x="208.3" y="237.8">SCL</text>
<text x="217" y="236.4">5</text>
<text x="80.9" y="241.7">5</text>
<text x="80.9" y="245.2">6</text>
<text x="85.4" y="243.1">CLK</text>
<text x="172.6" y="243.4">4</text>
<text x="177.1" y="244.8">SDA</text>
<text x="207.7" y="244.8">SDA</text>
<text x="217" y="243.4">4</text>
<text x="80.9" y="248.7">7</text>
<text x="85.4" y="246.6">VCC</text>
<text x="85.4" y="250.1">BL</text>
<text x="172.6" y="250.5">3</text>
<text x="177.1" y="251.9">Vcc</text>
<text x="209" y="251.9">Vcc</text>
<text x="217" y="250.5">3</text>
<text x="80.9" y="252.2">8</text>
<text x="85.4" y="253.6">GND</text>
<text x="172.6" y="257.5">2</text>
<text x="217" y="257.5">2</text>
<text x="177.1" y="258.9">GND</text>
<text x="207.2" y="258.9">GND</text>
<text x="172.6" y="264.6">1</text>
<text x="177.1" y="266">BAT</text>
</g>
<g font-size="3.2" fill="#000080">
<text x="109" y="29.7">Black headphone jack</text>
<text x="123.6" y="26.2">J2</text>
<text x="309.5" y="29.6">USB1</text>
<text x="309.1" y="32.8">MICRO-02-G3P1-A1T2</text>
<text x="53.8" y="39.9">ARDUINO_NANO</text>
<text x="54.3" y="36.9">ARDUINO_NANO</text>
<text x="218.3" y="46.9">74HC165N</text>
<text x="218.3" y="43.7">74HC165N</text>
<text x="185.7" y="52.6">R26</text>
<text x="185.7" y="55.7">10K</text>
<text x="178.7" y="64.6">10K</text>
<text x="178.7" y="61.4">R27</text>
<text x="348.8" y="63.2">MEM</text>
<text x="171.6" y="70.2">R28</text>
<text x="348.8" y="66.3">24C08</text>
<text x="171.6" y="73.4">10K</text>
<text x="184" y="77.3">R29</text>
<text x="184" y="80.4">10K</text>
<text x="103" y="87.6">10K</text>
<text x="103" y="84.4">R4</text>
<text x="115.4" y="87.6">10K</text>
<text x="115.4" y="84.4">R3</text>
<text x="174.6" y="94.5">Keypad port</text>
<text x="174.7" y="91.4">J1</text>
<text x="214.1" y="100.3">R22</text>
<text x="226.5" y="100.3">R23</text>
<text x="238.8" y="100.3">R24</text>
<text x="251.2" y="100.3">R25</text>
<text x="214.1" y="103.4">10K</text>
<text x="226.5" y="103.4">10K</text>
<text x="238.8" y="103.4">10K</text>
<text x="251.2" y="103.4">10K</text>
<text x="342" y="113.9">NRF24L01</text>
<text x="342.4" y="110.8">RADIO</text>
<text x="374.6" y="119.3">10K</text>
<text x="374.7" y="116.1">R31</text>
<text x="257.1" y="131.9">R16</text>
<text x="269.3" y="130.9">LED red</text>
<text x="269.3" y="127.7">LED_RED</text>
<text x="163" y="135.6">R20</text>
<text x="173.6" y="135.6">R19</text>
<text x="184.2" y="135.6">R18</text>
<text x="194.7" y="135.6">R17</text>
<text x="218.3" y="136.9">74HC595N</text>
<text x="218.3" y="133.7">74HC595N</text>
<text x="257.1" y="135.1">220</text>
<text x="163" y="138.7">330</text>
<text x="173.6" y="138.7">330</text>
<text x="184.1" y="138.7">330</text>
<text x="194.7" y="138.7">330</text>
<text x="168.7" y="155.6">LED_BLUE</text>
<text x="58.2" y="159.1">Graphic_LCD_84x48</text>
<text x="168.7" y="158.8">LED blue</text>
<text x="184.8" y="159.8">220</text>
<text x="184.8" y="156.6">R21</text>
<text x="36.6" y="167.5">R2</text>
<text x="54.2" y="166.9">330</text>
<text x="54.2" y="163.6">R7</text>
<text x="331.2" y="166.9">10K</text>
<text x="331.2" y="163.6">R1</text>
<text x="36.6" y="170.7">180</text>
<text x="331.2" y="179.2">10K</text>
<text x="331.2" y="176">R6</text>
<text x="54.2" y="184.8">R8</text>
<text x="36.6" y="191.9">180</text>
<text x="36.6" y="188.7">R9</text>
<text x="54.2" y="188">330</text>
<text x="69.5" y="191.7">10K</text>
<text x="69.5" y="188.5">R30</text>
<text x="371.1" y="191.3">PWR port</text>
<text x="371.3" y="188.1">VIN1</text>
<text x="54.2" y="203.9">330</text>
<text x="54.2" y="200.7">R11</text>
<text x="373.5" y="203.9">AMS1117-3.3</text>
<text x="373.5" y="200.7">PWRREG</text>
<text x="36.6" y="207.8">180</text>
<text x="36.6" y="204.6">R10</text>
<text x="193.7" y="215.1">RTC</text>
<text x="276.3" y="214.8">BUZZER</text>
<text x="36.6" y="220.4">R13</text>
<text x="54.2" y="219.8">330</text>
<text x="54.2" y="216.5">R12</text>
<text x="102" y="219.8">Graphic_LCD_84x48</text>
<text x="102.5" y="216.8">DISP</text>
<text x="193.2" y="218">Module RTC I2C TinyRTC</text>
<text x="275.9" y="218">K845755</text>
<text x="36.6" y="223.7">180</text>
<text x="333.4" y="227">10uF</text>
<text x="333.6" y="223.7">C1</text>
<text x="347.5" y="227">22uF</text>
<text x="347.7" y="223.7">C2</text>
<text x="54.2" y="232.4">R15</text>
<text x="36.6" y="239.5">180</text>
<text x="36.6" y="236.3">R14</text>
<text x="54.2" y="235.7">330</text>
<text x="54.2" y="255.4">R5</text>
<text x="54.2" y="258.6">220</text>
</g>
<g font-size="3.2">
<text x="114.4" y="33.5">4</text>
<text x="119.9" y="33.9">L</text>
<text x="114.4" y="38.8">2</text>
<text x="119.9" y="39.2">R</text>
<text x="114.4" y="42.3">3</text>
<text x="119.6" y="42.3">GND</text>
<text x="200.7" y="75.8">8</text>
<text x="204.2" y="77.6">GND</text>
<text x="354" y="89.6">VSS</text>
<text x="363.7" y="88.2">4</text>
<text x="165.5" y="101.4" transform="rotate(-90 165.5 101.4)">1</text>
<text x="169" y="101.4" transform="rotate(-90 169 101.4)">2</text>
<text x="172.5" y="101.4" transform="rotate(-90 172.5 101.4)">3</text>
<text x="176" y="101.4" transform="rotate(-90 176 101.4)">4</text>
<text x="179.6" y="101.4" transform="rotate(-90 179.6 101.4)">5</text>
<text x="183.1" y="101.4" transform="rotate(-90 183.1 101.4)">6</text>
<text x="186.6" y="101.4" transform="rotate(-90 186.6 101.4)">7</text>
<text x="190.1" y="101.4" transform="rotate(-90 190.1 101.4)">8</text>
<text x="331.2" y="118.2">1</text>
<text x="334.7" y="119.9">GND</text>
<text x="200.7" y="165.8">8</text>
<text x="204.2" y="167.6">GND</text>
<text x="364.4" y="188.8" transform="rotate(-90 364.4 188.8)">-</text>
<text x="367.9" y="189.9" transform="rotate(-90 367.9 189.9)">+</text>
<text x="361.2" y="208.1">1</text>
<text x="364.7" y="209.9">GND/ADJ</text>
<text x="278.7" y="223.7">IN</text>
<text x="278.7" y="227.2">VCC</text>
<text x="278.7" y="230.7">GDN</text>
</g>
<g font-size="3.2" fill="#8d2323">
<text x="34.7" y="47.6">1</text>
<text x="76.2" y="47.6">30</text>
<text x="34.7" y="51.2">2</text>
<text x="39.9" y="52.6">D0/RX</text>
<text x="39.9" y="49">D1/TX</text>
<text x="65.7" y="52.6">GND</text>
<text x="67.1" y="49">VIN</text>
<text x="76.2" y="51.2">29</text>
<text x="34.7" y="58.2">4</text>
<text x="34.7" y="54.7">3</text>
<text x="39.9" y="59.6">GND</text>
<text x="39.9" y="56.1">RESET</text>
<text x="62.7" y="56.1">RESET</text>
<text x="66.2" y="59.6">+5V</text>
<text x="76.2" y="54.7">28</text>
<text x="76.2" y="58.2">27</text>
<text x="34.7" y="65.3">6</text>
<text x="34.7" y="61.7">5</text>
<text x="39.9" y="63.1">D2</text>
<text x="68.8" y="63.1">A7</text>
<text x="76.2" y="61.7">26</text>
<text x="76.2" y="65.3">25</text>
<text x="34.7" y="68.8">7</text>
<text x="39.9" y="70.2">D4</text>
<text x="39.9" y="66.7">D3</text>
<text x="68.8" y="66.7">A6</text>
<text x="68.8" y="70.2">A5</text>
<text x="76.2" y="68.8">24</text>
<text x="34.7" y="75.8">9</text>
<text x="34.7" y="72.3">8</text>
<text x="39.9" y="77.3">D6</text>
<text x="39.9" y="73.7">D5</text>
<text x="68.8" y="73.7">A4</text>
<text x="68.8" y="77.3">A3</text>
<text x="76.2" y="72.3">23</text>
<text x="76.2" y="75.8">22</text>
<text x="32.7" y="82.9">11</text>
<text x="32.7" y="79.4">10</text>
<text x="39.9" y="80.8">D7</text>
<text x="68.8" y="80.8">A2</text>
<text x="76.2" y="79.4">21</text>
<text x="76.2" y="82.9">20</text>
<text x="32.7" y="90">13</text>
<text x="32.7" y="86.4">12</text>
<text x="39.9" y="87.8">D9</text>
<text x="39.9" y="84.3">D8</text>
<text x="68.8" y="84.3">A1</text>
<text x="68.8" y="87.8">A0</text>
<text x="76.2" y="86.4">19</text>
<text x="76.2" y="90">18</text>
<text x="32.7" y="93.5">14</text>
<text x="39.9" y="94.9">D11/MOSI</text>
<text x="39.9" y="91.4">D10</text>
<text x="64.8" y="91.4">AREF</text>
<text x="66.8" y="94.9">3V3</text>
<text x="76.2" y="93.5">17</text>
<text x="32.7" y="97">15</text>
<text x="39.9" y="98.4">D12/MISO D13/SCK</text>
<text x="76.2" y="97">16</text>
</g>
<g font-size="3.2" fill="#f00">
<text x="230.2" y="52.9">VCC</text>
<text x="238.3" y="51.2">16</text>
<text x="336.3" y="88.2">8</text>
<text x="341.5" y="89.6">VCC</text>
<text x="350.2" y="119.9">VCC</text>
<text x="358.2" y="118.2">2</text>
<text x="230.2" y="142.9">VCC</text>
<text x="238.3" y="141.1">16</text>
</g>
</svg>
